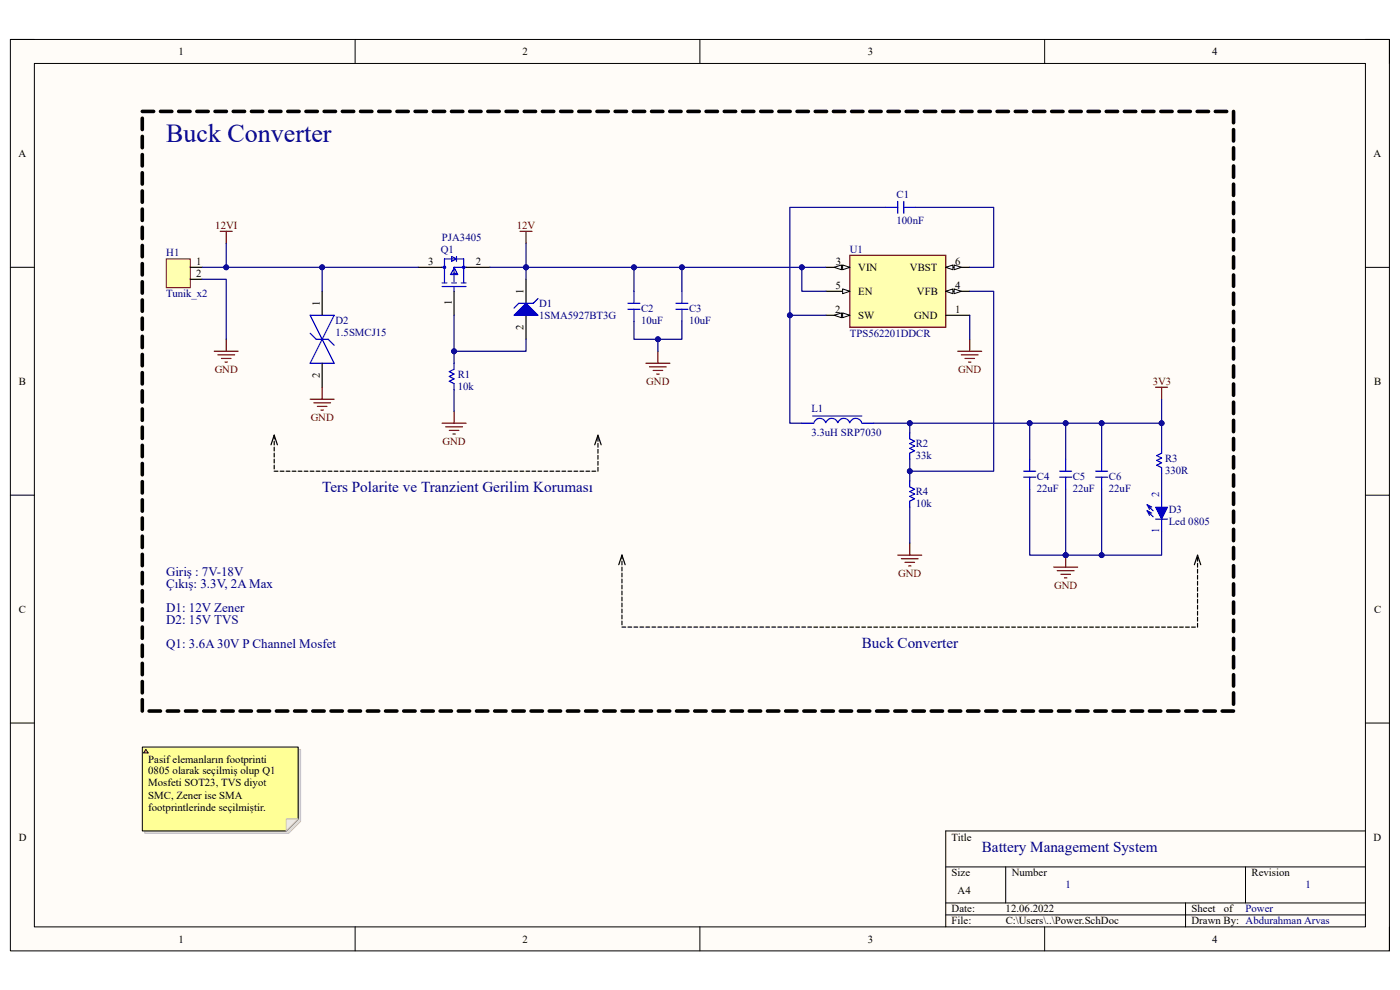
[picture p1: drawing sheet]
<svg xmlns="http://www.w3.org/2000/svg" width="297mm" height="210mm" viewBox="0 0 297 210" stroke-linecap="round" stroke-linejoin="round" font-family="sans-serif">
<path d="M2.2 8.4h292.6v193.3h-292.6z" fill-rule="evenodd" fill="#fffcf8"/>
<path d="M2.2 8.4h292.6v193.3h-292.6z" fill="none" stroke="#000" stroke-width=".21"/>
<path d="M7.3 13.5h282.4v183.1h-282.4z" fill-rule="evenodd" fill="#fffcf8"/>
<g fill="none" stroke="#000" stroke-width=".21">
<path d="M2.2 8.4h5.1M7.3 13.5h282.4v183.1h-282.4zM75.3 8.4v5.1M148.5 8.4v5.1M221.6 8.4v5.1M289.7 8.4h5.1v5.1M2.2 56.7h5.1M289.7 56.7h5.1M2.2 105h5.1M289.7 105.1h5.1M2.2 153.4h5.1M289.7 153.4h5.1"/>
<path d="M289.7 176.3h-89.1v20.3M75.3 196.6v5.1M148.5 196.6v5.1M200.6 183.9h89.1M200.6 191.5h89.1M200.6 194.1h89.1M213.4 183.9v7.6M221.6 196.6v5.1M251.5 191.5v5.1M264.2 183.9v7.6M294.8 196.6v5.1"/>
</g>
<path d="M180.3 54.2h20.3v15.2h-20.3z" fill-rule="evenodd" fill="#ffffb0"/>
<path d="M180.3 54.2h20.3v15.2h-20.3z" fill="none" stroke="#800000" stroke-width=".25"/>
<path d="M175.2 56.7h5.1" fill="none" stroke="#000" stroke-width=".25"/>
<path d="M178.8 56.2l1.5 .5-1.5 .5z" fill="#f8fcff"/>
<path d="M178.8 56.2l1.5 .5-1.5 .5z" fill="none" stroke="#000" stroke-width=".21"/>
<path d="M177 56.7l1.5-.5v1z" fill="#f8fcff"/>
<path d="M177 56.7l1.5-.5v1z" fill="none" stroke="#000" stroke-width=".21"/>
<path d="M175.2 61.8h5.1" fill="none" stroke="#000" stroke-width=".25"/>
<path d="M178.8 61.3l1.5 .5-1.5 .5z" fill="#f8fcff"/>
<path d="M178.8 61.3l1.5 .5-1.5 .5z" fill="none" stroke="#000" stroke-width=".21"/>
<path d="M175.2 66.9h5.1" fill="none" stroke="#000" stroke-width=".25"/>
<path d="M178.8 66.4l1.5 .5-1.5 .5z" fill="#f8fcff"/>
<path d="M178.8 66.4l1.5 .5-1.5 .5z" fill="none" stroke="#000" stroke-width=".21"/>
<path d="M177 66.9l1.5-.5v1z" fill="#f8fcff"/>
<path d="M177 66.9l1.5-.5v1z" fill="none" stroke="#000" stroke-width=".21"/>
<path d="M200.6 56.7h5.1" fill="none" stroke="#000" stroke-width=".25"/>
<path d="M200.6 56.7l1.6-.5v1z" fill="#f8fcff"/>
<path d="M200.6 56.7l1.6-.5v1z" fill="none" stroke="#000" stroke-width=".21"/>
<path d="M202.4 56.2l1.5 .5-1.5 .5z" fill="#f8fcff"/>
<path d="M202.4 56.2l1.5 .5-1.5 .5z" fill="none" stroke="#000" stroke-width=".21"/>
<path d="M200.6 61.8h5.1" fill="none" stroke="#000" stroke-width=".25"/>
<path d="M200.6 61.8l1.6-.5v1z" fill="#f8fcff"/>
<path d="M200.6 61.8l1.6-.5v1z" fill="none" stroke="#000" stroke-width=".21"/>
<path d="M202.4 61.3l1.5 .5-1.5 .5z" fill="#f8fcff"/>
<path d="M202.4 61.3l1.5 .5-1.5 .5z" fill="none" stroke="#000" stroke-width=".21"/>
<path d="M200.6 66.9h5.1" fill="none" stroke="#000" stroke-width=".25"/>
<path d="M46.7 49.1h2.6M48 49.1v2.5" fill="none" stroke="#800000" stroke-width=".25"/>
<path d="M35.3 54.9h5.1v6.1h-5.1z" fill-rule="evenodd" fill="#ffffb0"/>
<path d="M35.3 54.9h5.1v6.1h-5.1z" fill="none" stroke="#800000" stroke-width=".21"/>
<path d="M40.4 56.7h2.5M40.4 59.3h2.5M88.7 56.7h5.1M98.9 56.7h5.1M111.6 59.3v5M68.3 61.8v5.1M68.3 77.1v5M96.3 61.8v5.1M111.6 66.9v5.1" fill="none" stroke="#000" stroke-width=".25"/>
<path d="M45.5 74.5h5M46.2 75.3h3.6M47 76h2M47.7 76.8h.5M48 72v2.5M65.8 84.7h5.1M66.6 85.5h3.5M67.3 86.2h2.1M68.1 87h.5M68.3 82.1v2.6" fill="none" stroke="#800000" stroke-width=".25"/>
<g fill="none" stroke="#00f" stroke-width=".25">
<path d="M93.8 56.7h.5M95.8 54.4l1 .5-1 .5zM96.1 58h.7M96.3 56.7v3.1M96.3 56.7l.8 1.5h-1.5l.7-1.2M96.3 56.7h2.6M96.8 54.4v1M65.8 66.9h5.1l-5.1 10.2h5.1zM65.8 70.7l1.3 1.3h2.5l1.3 1.2M93.8 60.8h5.1M93.8 60h1M94.3 60v-5.1h4.1v5.1"/>
<path d="M95.8 60h1M96.3 60.8v1M97.9 60h1"/>
<circle cx="94.3" cy="56.7" r=".25"/>
<circle cx="98.4" cy="56.7" r=".25"/>
</g>
<path d="M111.6 64.3l2.5 2.6h-5z" fill="#00f"/>
<g fill="none" stroke="#00f" stroke-width=".25">
<path d="M187.9 44h2.6M190.5 42.7v2.6M191.7 42.7v2.6M191.7 44h2.6M96.3 77.1v1.2l-1 .5 1 .5-1 .6 1 .5-1 .5 1 .5v1.3M111.6 64.3l2.5 2.6h-5zM114.1 63.3l-1 1h-3l-1 1.1M170.1 89.8h2.6M172.4 88.3h10.4M172.7 89.7a1.3 1.3 0 0 1 1.2-1 1.3 1.3 0 0 1 1.3 1M175.2 89.7a1.3 1.3 0 0 1 1.3-.9 1.3 1.3 0 0 1 1.2 .9M177.8 89.7a1.29 1.29 0 0 1 1.2-1 1.29 1.29 0 0 1 1.2 1"/>
<path d="M180.3 89.7a1.3 1.3 0 0 1 1.3-1 1.3 1.3 0 0 1 1.2 1M182.8 89.8h2.6M193 91.8v1.3l1 .5-1 .5 1 .5-1 .5 1 .5-1 .5v1.3M217.2 100h2.5M218.5 97.4v2.6M193 102v1.3l1 .5-1 .5 1 .5-1 .5 1 .5-1 .5v1.3M217.2 101.2h2.5M218.5 101.2v2.6M243.4 107.1l1.2 1.3M243.4 107.1l.5 .9M243.4 107.1l.9 .5M243.4 108.4l1.2 1.2"/>
<path d="M243.4 108.4l.5 .9M243.4 108.4l.9 .4M246.4 105.1v2.5M246.4 110.1v2.6"/>
</g>
<g fill="none" stroke="#800000" stroke-width=".25">
<path d="M203.2 74.5h5.1M203.9 75.3h3.6M204.7 76h2M205.5 76.8h.5M205.7 72v2.5M93.8 89.8h5.1M94.6 90.5h3.5M95.3 91.3h2.1M96.1 92.1h.5M96.3 87.2v2.6M245.2 82.1h2.5M246.4 82.1v2.6"/>
<path d="M190.5 117.8h5M191.2 118.5h3.6M192 119.3h2M193 115.2v2.6M192.8 120.1h.5"/>
</g>
<path d="M245.2 107.6h2.5l-1.3 2.5z" fill="#00f"/>
<path d="M245.2 107.6h2.5l-1.3 2.5z" fill="none" stroke="#00f" stroke-width=".21"/>
<g fill="none" stroke="#00f" stroke-width=".25">
<path d="M133.2 65.6h2.6M133.2 64.3h2.6M134.5 61.8v2.5M134.5 65.6v2.6M143.4 65.6h2.5M143.4 64.3h2.5M144.7 61.8v2.5M144.7 65.6v2.6M224.8 100h2.6M226.1 97.4v2.6M232.4 100h2.6M233.7 97.4v2.6"/>
<path d="M246.4 94.9v1.2l-1 .5 1 .6-1 .5 1 .5-1 .5 1 .5v1.3M224.8 101.2h2.6M226.1 101.2v2.6M232.4 101.2h2.6M233.7 101.2v2.6M245.2 110.1h2.5"/>
</g>
<path d="M110.3 49.1h2.6M111.6 49.1v2.5M137 77.1h5.1M137.8 77.8h3.6M138.6 78.6h2M139.3 79.3h.5M139.6 74.5v2.6M226.1 117.8v2.5M223.5 120.3h5.1M224.3 121.1h3.6M225.1 121.8h2M225.8 122.6h.5" fill="none" stroke="#800000" stroke-width=".25"/>
<circle cx="226.1" cy="117.8" r=".51" fill="#000080"/>
<circle cx="226.1" cy="117.8" r=".51" fill="none" stroke="#000080" stroke-width=".21"/>
<g fill="none" stroke="#000" stroke-width=".76">
<path d="M30.2 25.1v2.4M30.2 28.9v2.4M30.2 32.8v2.4M30.2 36.6v2.5M30.2 23.6h2.4M34 23.6h2.5M37.9 23.6h2.4M41.8 23.6h2.4M45.6 23.6h2.4M49.5 23.6h2.4M53.3 23.6h2.4M57.2 23.6h2.4"/>
<path d="M61.1 23.6h2.4M64.9 23.6h2.4M68.8 23.6h2.4M72.6 23.6h2.4M76.5 23.6h2.4M80.3 23.6h2.5M84.2 23.6h2.4M88.1 23.6h2.4M91.9 23.6h2.4M95.8 23.6h2.4M99.6 23.6h2.4M103.5 23.6h2.4"/>
<path d="M107.4 23.6h2.4M111.2 23.6h2.4M115.1 23.6h2.4M118.9 23.6h2.4M122.8 23.6h2.4M126.6 23.6h2.5M130.5 23.6h2.4M134.4 23.6h2.4M138.2 23.6h2.4M142.1 23.6h2.4M145.9 23.6h2.5M149.8 23.6h2.4"/>
<path d="M153.7 23.6h2.4M157.5 23.6h2.4M161.4 23.6h2.4M165.2 23.6h2.4M169.1 23.6h2.4M173 23.6h2.4M176.8 23.6h2.4M180.7 23.6h2.4M184.5 23.6h2.4M188.4 23.6h2.4M192.2 23.6h2.4M196.1 23.6h2.4"/>
<path d="M200 23.6h2.4M203.8 23.6h2.4M207.7 23.6h2.4M211.5 23.6h2.4M215.4 23.6h2.4M219.3 23.6h2.4M223.1 23.6h2.4M227 23.6h2.4M230.8 23.6h2.4M234.7 23.6h2.4M238.5 23.6h2.5M242.4 23.6h2.4"/>
<path d="M246.3 23.6h2.4M250.1 23.6h2.4M254 23.6h2.4M257.8 23.6h2.4M261.7 23.6v2.4M261.7 27.5v2.4M261.7 31.3v2.5M261.7 35.2v2.4M261.7 39.1v2.4M30.2 40.5v2.4M30.2 44.4v2.4M30.2 48.2v2.4"/>
<path d="M30.2 52.1v2.4M30.2 55.9v2.4M30.2 59.8v2.4M261.7 42.9v2.4M261.7 46.8v2.4M261.7 50.6v2.4M261.7 54.5v2.4M261.7 58.3v2.4M30.2 63.6v2.4M30.2 67.5v2.4M30.2 71.3v2.4M30.2 75.2v2.4"/>
<path d="M30.2 79v2.5M261.7 62.2v2.4M261.7 66v2.5M261.7 69.9v2.4M261.7 73.7v2.5M261.7 77.6v2.4M30.2 82.9v2.4M30.2 86.8v2.4M30.2 90.6v2.4M30.2 94.5v2.4M30.2 98.3v2.4M261.7 81.5v2.4"/>
<path d="M261.7 85.3v2.4M261.7 89.2v2.4M261.7 93v2.4M261.7 96.9v2.4M30.2 102.2v2.4M30.2 106v2.4M30.2 109.9v2.4M30.2 113.7v2.4M30.2 117.6v2.4M261.7 100.7v2.4M261.7 104.6v2.4M261.7 108.4v2.4"/>
<path d="M261.7 112.3v2.4M261.7 116.2v2.4M30.2 121.4v2.5M30.2 125.3v2.4M30.2 129.2v2.4M30.2 133v2.4M30.2 136.9v2.4M261.7 120v2.4M261.7 123.9v2.4M261.7 127.7v2.4M261.7 131.6v2.4M261.7 135.4v2.4"/>
<path d="M261.7 139.3v2.4M30.2 140.7v2.4M30.2 144.6v2.4M30.2 148.4v2.4M31.6 150.8h2.4M35.5 150.8h2.4M39.3 150.8h2.5M43.2 150.8h2.4M47.1 150.8h2.4M50.9 150.8h2.4M54.8 150.8h2.4M58.6 150.8h2.5"/>
<path d="M62.5 150.8h2.4M66.4 150.8h2.4M70.2 150.8h2.4M74.1 150.8h2.4M77.9 150.8h2.4M81.8 150.8h2.4M85.7 150.8h2.4M89.5 150.8h2.4M93.4 150.8h2.4M97.2 150.8h2.4M101.1 150.8h2.4M104.9 150.8h2.5"/>
<path d="M108.8 150.8h2.4M112.7 150.8h2.4M116.5 150.8h2.4M120.4 150.8h2.4M124.2 150.8h2.4M128.1 150.8h2.4M132 150.8h2.4M135.8 150.8h2.4M139.7 150.8h2.4M143.5 150.8h2.4M147.4 150.8h2.4M151.2 150.8h2.5"/>
<path d="M155.1 150.8h2.4M159 150.8h2.4M162.8 150.8h2.4M166.7 150.8h2.4M170.5 150.8h2.5M174.4 150.8h2.4M178.3 150.8h2.4M182.1 150.8h2.4M186 150.8h2.4M189.8 150.8h2.4M193.7 150.8h2.4M197.5 150.8h2.5"/>
<path d="M201.4 150.8h2.4M205.3 150.8h2.4M209.1 150.8h2.4M213 150.8h2.4M216.8 150.8h2.5M220.7 150.8h2.4M224.6 150.8h2.4M228.4 150.8h2.4M232.3 150.8h2.4M236.1 150.8h2.4M240 150.8h2.4M243.9 150.8h2.4"/>
<path d="M247.7 150.8h2.4M251.6 150.8h2.4M255.4 150.8h2.4M259.3 150.8h2.4M261.7 143.1v2.4M261.7 147v2.4"/>
</g>
<g fill="none" stroke="#000" stroke-width=".25">
<path d="M58.2 92.3v.8M58.2 93.6v.8M58.2 94.9v.8M58.2 96.1v.8M58.2 97.4v.8M58.2 98.7v.8M58.2 100h.8M58.2 92.3l-.7 2.1M58.2 92.3l.6 2.1M59.4 100h.8M60.7 100h.8M62 100h.8"/>
<path d="M63.3 100h.8M64.5 100h.8M65.8 100h.8M67.1 100h.8M68.3 100h.8M69.6 100h.8M70.9 100h.8M72.2 100h.8M73.4 100h.8M74.7 100h.8M76 100h.8M77.3 100h.7"/>
<path d="M78.5 100h.8M79.8 100h.8M81.1 100h.8M82.3 100h.8M83.6 100h.8M84.9 100h.8M86.2 100h.8M87.4 100h.8M88.7 100h.8M90 100h.8M91.2 100h.8M92.5 100h.8"/>
<path d="M93.8 100h.8M95.1 100h.8M96.3 100h.8M97.6 100h.8M98.9 100h.8M100.1 100h.8M101.4 100h.8M102.7 100h.8M104 100h.8M105.2 100h.8M106.5 100h.8M107.8 100h.8"/>
<path d="M109.1 100h.7M110.3 100h.8M111.6 100h.8M112.9 100h.8M114.1 100h.8M115.4 100h.8M116.7 100h.8M118 100h.8M119.2 100h.8M120.5 100h.8M121.8 100h.8M123 100h.8"/>
<path d="M124.3 100h.8M125.6 100h.8M126.2 94.4l.7-2.1 .6 2.1M126.9 92.8v.8M126.9 94.1v.8M126.9 95.3v.8M126.9 96.6v.8M126.9 97.9v.8M126.9 99.2v.8M131.9 117.8v.8M131.9 119v.8M131.9 117.8l-.6 2"/>
<path d="M131.9 117.8l.7 2M253.4 119.8l.7-2 .6 2M254.1 118.2v.8M254.1 119.5v.8M131.9 120.3v.8M131.9 121.6v.8M131.9 122.9v.8M131.9 124.1v.8M131.9 125.4v.8M131.9 126.7v.8M131.9 127.9v.8M131.9 129.2v.8"/>
<path d="M131.9 130.5v.8M131.9 131.8v.8M131.9 133h.8M133.2 133h.8M134.5 133h.8M135.8 133h.8M137 133h.8M138.3 133h.8M139.6 133h.8M140.9 133h.7M142.1 133h.8M143.4 133h.8"/>
<path d="M144.7 133h.8M145.9 133h.8M147.2 133h.8M148.5 133h.8M149.8 133h.7M151 133h.8M152.3 133h.8M153.6 133h.8M154.8 133h.8M156.1 133h.8M157.4 133h.8M158.7 133h.8"/>
<path d="M159.9 133h.8M161.2 133h.8M162.5 133h.8M163.7 133h.8M165 133h.8M166.3 133h.8M167.6 133h.8M168.8 133h.8M170.1 133h.8M171.4 133h.8M172.7 133h.8M173.9 133h.8"/>
<path d="M175.2 133h.8M176.5 133h.8M177.7 133h.8M179 133h.8M180.3 133h.8M181.6 133h.8M182.8 133h.8M184.1 133h.8M185.4 133h.8M186.6 133h.8M187.9 133h.8M189.2 133h.8"/>
<path d="M190.5 133h.8M191.7 133h.8M193 133h.8M194.3 133h.8M195.5 133h.8M196.8 133h.8M198.1 133h.8M199.4 133h.8M200.6 133h.8M201.9 133h.8M203.2 133h.8M204.4 133h.9"/>
<path d="M205.7 133h.8M207 133h.8M208.3 133h.8M209.5 133h.8M210.8 133h.8M212.1 133h.8M213.4 133h.8M214.6 133h.8M215.9 133h.8M217.2 133h.8M218.5 133h.7M219.7 133h.8"/>
<path d="M221 133h.8M222.3 133h.8M223.5 133h.8M224.8 133h.8M226.1 133h.8M227.4 133h.7M228.6 133h.8M229.9 133h.8M231.2 133h.8M232.4 133h.8M233.7 133h.8M235 133h.8"/>
<path d="M236.3 133h.7M237.5 133h.8M238.8 133h.8M240.1 133h.8M241.3 133h.8M242.6 133h.8M243.9 133h.8M245.2 133h.8M246.4 133h.8M247.7 133h.8M249 133h.8M250.2 133h.8"/>
<path d="M251.5 133h.8M252.8 133h.8M254.1 120.8v.8M254.1 122.1v.8M254.1 123.3v.8M254.1 124.6v.8M254.1 125.9v.8M254.1 127.1v.8M254.1 128.4v.8M254.1 129.7v.8M254.1 131v.8M254.1 132.2v.8"/>
</g>
<path d="M48 51.6v5.1h-5.1" fill="none" stroke="#000080" stroke-width=".25"/>
<circle cx="48" cy="56.7" r=".51" fill="#000080"/>
<circle cx="48" cy="56.7" r=".51" fill="none" stroke="#000080" stroke-width=".21"/>
<path d="M42.9 59.3h5.1v12.7M48 56.7h40.7" fill="none" stroke="#000080" stroke-width=".25"/>
<circle cx="68.3" cy="56.7" r=".51" fill="#000080"/>
<circle cx="68.3" cy="56.7" r=".51" fill="none" stroke="#000080" stroke-width=".21"/>
<circle cx="48" cy="56.7" r=".51" fill="#000080"/>
<circle cx="48" cy="56.7" r=".51" fill="none" stroke="#000080" stroke-width=".21"/>
<path d="M104 56.7h7.6v2.6" fill="none" stroke="#000080" stroke-width=".25"/>
<circle cx="111.6" cy="56.7" r=".51" fill="#000080"/>
<circle cx="111.6" cy="56.7" r=".51" fill="none" stroke="#000080" stroke-width=".21"/>
<path d="M96.3 66.9v10.2" fill="none" stroke="#000080" stroke-width=".25"/>
<circle cx="96.3" cy="74.5" r=".51" fill="#000080"/>
<circle cx="96.3" cy="74.5" r=".51" fill="none" stroke="#000080" stroke-width=".21"/>
<path d="M111.6 72v2.5h-15.3" fill="none" stroke="#000080" stroke-width=".25"/>
<circle cx="96.3" cy="74.5" r=".51" fill="#000080"/>
<circle cx="96.3" cy="74.5" r=".51" fill="none" stroke="#000080" stroke-width=".21"/>
<path d="M170.1 56.7v5.1h5.1M96.3 82.7v4.5" fill="none" stroke="#000080" stroke-width=".25"/>
<circle cx="170.1" cy="56.7" r=".51" fill="#000080"/>
<circle cx="170.1" cy="56.7" r=".51" fill="none" stroke="#000080" stroke-width=".21"/>
<path d="M187.9 44h-20.3v22.9h7.6M194.3 44h16.5v12.7h-5.1" fill="none" stroke="#000080" stroke-width=".25"/>
<circle cx="167.6" cy="66.9" r=".51" fill="#000080"/>
<circle cx="167.6" cy="66.9" r=".51" fill="none" stroke="#000080" stroke-width=".21"/>
<path d="M68.3 56.7v5.1M205.7 66.9v5.1M246.4 100.5v4.6" fill="none" stroke="#000080" stroke-width=".25"/>
<circle cx="68.3" cy="56.7" r=".51" fill="#000080"/>
<circle cx="68.3" cy="56.7" r=".51" fill="none" stroke="#000080" stroke-width=".21"/>
<path d="M111.6 56.7h63.6" fill="none" stroke="#000080" stroke-width=".25"/>
<circle cx="111.6" cy="56.7" r=".51" fill="#000080"/>
<circle cx="111.6" cy="56.7" r=".51" fill="none" stroke="#000080" stroke-width=".21"/>
<circle cx="134.5" cy="56.7" r=".51" fill="#000080"/>
<circle cx="134.5" cy="56.7" r=".51" fill="none" stroke="#000080" stroke-width=".21"/>
<circle cx="144.7" cy="56.7" r=".51" fill="#000080"/>
<circle cx="144.7" cy="56.7" r=".51" fill="none" stroke="#000080" stroke-width=".21"/>
<circle cx="170.1" cy="56.7" r=".51" fill="#000080"/>
<circle cx="170.1" cy="56.7" r=".51" fill="none" stroke="#000080" stroke-width=".21"/>
<path d="M111.6 51.6v5.1" fill="none" stroke="#000080" stroke-width=".25"/>
<circle cx="111.6" cy="56.7" r=".51" fill="#000080"/>
<circle cx="111.6" cy="56.7" r=".51" fill="none" stroke="#000080" stroke-width=".21"/>
<path d="M134.5 56.7v5.1" fill="none" stroke="#000080" stroke-width=".25"/>
<circle cx="134.5" cy="56.7" r=".51" fill="#000080"/>
<circle cx="134.5" cy="56.7" r=".51" fill="none" stroke="#000080" stroke-width=".21"/>
<path d="M144.7 56.7v5.1" fill="none" stroke="#000080" stroke-width=".25"/>
<circle cx="144.7" cy="56.7" r=".51" fill="#000080"/>
<circle cx="144.7" cy="56.7" r=".51" fill="none" stroke="#000080" stroke-width=".21"/>
<path d="M134.5 68.2v3.8h5.1v2.5" fill="none" stroke="#000080" stroke-width=".25"/>
<circle cx="139.6" cy="72" r=".51" fill="#000080"/>
<circle cx="139.6" cy="72" r=".51" fill="none" stroke="#000080" stroke-width=".21"/>
<path d="M144.7 68.2v3.8h-5.1" fill="none" stroke="#000080" stroke-width=".25"/>
<circle cx="139.6" cy="72" r=".51" fill="#000080"/>
<circle cx="139.6" cy="72" r=".51" fill="none" stroke="#000080" stroke-width=".21"/>
<path d="M167.6 66.9v22.9h2.5" fill="none" stroke="#000080" stroke-width=".25"/>
<circle cx="167.6" cy="66.9" r=".51" fill="#000080"/>
<circle cx="167.6" cy="66.9" r=".51" fill="none" stroke="#000080" stroke-width=".21"/>
<path d="M185.4 89.8h7.6v2" fill="none" stroke="#000080" stroke-width=".25"/>
<circle cx="193" cy="89.8" r=".51" fill="#000080"/>
<circle cx="193" cy="89.8" r=".51" fill="none" stroke="#000080" stroke-width=".21"/>
<path d="M193 97.4v4.6M193 107.6v7.6" fill="none" stroke="#000080" stroke-width=".25"/>
<circle cx="193" cy="100" r=".51" fill="#000080"/>
<circle cx="193" cy="100" r=".51" fill="none" stroke="#000080" stroke-width=".21"/>
<path d="M193 89.8h25.5v7.6" fill="none" stroke="#000080" stroke-width=".25"/>
<circle cx="218.4" cy="89.8" r=".51" fill="#000080"/>
<circle cx="218.4" cy="89.8" r=".51" fill="none" stroke="#000080" stroke-width=".21"/>
<circle cx="193" cy="89.8" r=".51" fill="#000080"/>
<circle cx="193" cy="89.8" r=".51" fill="none" stroke="#000080" stroke-width=".21"/>
<path d="M218.5 89.8h27.9v5.1" fill="none" stroke="#000080" stroke-width=".25"/>
<circle cx="246.4" cy="89.8" r=".51" fill="#000080"/>
<circle cx="246.4" cy="89.8" r=".51" fill="none" stroke="#000080" stroke-width=".21"/>
<circle cx="233.7" cy="89.8" r=".51" fill="#000080"/>
<circle cx="233.7" cy="89.8" r=".51" fill="none" stroke="#000080" stroke-width=".21"/>
<circle cx="226.1" cy="89.8" r=".51" fill="#000080"/>
<circle cx="226.1" cy="89.8" r=".51" fill="none" stroke="#000080" stroke-width=".21"/>
<circle cx="218.4" cy="89.8" r=".51" fill="#000080"/>
<circle cx="218.4" cy="89.8" r=".51" fill="none" stroke="#000080" stroke-width=".21"/>
<path d="M226.1 89.8v7.6" fill="none" stroke="#000080" stroke-width=".25"/>
<circle cx="226.1" cy="89.8" r=".51" fill="#000080"/>
<circle cx="226.1" cy="89.8" r=".51" fill="none" stroke="#000080" stroke-width=".21"/>
<path d="M233.7 89.8v7.6" fill="none" stroke="#000080" stroke-width=".25"/>
<circle cx="233.7" cy="89.8" r=".51" fill="#000080"/>
<circle cx="233.7" cy="89.8" r=".51" fill="none" stroke="#000080" stroke-width=".21"/>
<path d="M246.4 112.7v5.1h-20.3" fill="none" stroke="#000080" stroke-width=".25"/>
<circle cx="233.7" cy="117.8" r=".51" fill="#000080"/>
<circle cx="233.7" cy="117.8" r=".51" fill="none" stroke="#000080" stroke-width=".21"/>
<circle cx="226.1" cy="117.8" r=".51" fill="#000080"/>
<circle cx="226.1" cy="117.8" r=".51" fill="none" stroke="#000080" stroke-width=".21"/>
<path d="M233.7 103.8v14" fill="none" stroke="#000080" stroke-width=".25"/>
<circle cx="233.7" cy="117.8" r=".51" fill="#000080"/>
<circle cx="233.7" cy="117.8" r=".51" fill="none" stroke="#000080" stroke-width=".21"/>
<path d="M226.1 103.8v14" fill="none" stroke="#000080" stroke-width=".25"/>
<circle cx="226.1" cy="117.8" r=".51" fill="#000080"/>
<circle cx="226.1" cy="117.8" r=".51" fill="none" stroke="#000080" stroke-width=".21"/>
<path d="M218.5 103.8v14h7.6" fill="none" stroke="#000080" stroke-width=".25"/>
<circle cx="226.1" cy="117.8" r=".51" fill="#000080"/>
<circle cx="226.1" cy="117.8" r=".51" fill="none" stroke="#000080" stroke-width=".21"/>
<path d="M205.7 61.8h5.1v38.2h-17.8" fill="none" stroke="#000080" stroke-width=".25"/>
<circle cx="193" cy="100" r=".51" fill="#000080"/>
<circle cx="193" cy="100" r=".51" fill="none" stroke="#000080" stroke-width=".21"/>
<path d="M246.4 84.7v5.1" fill="none" stroke="#000080" stroke-width=".25"/>
<circle cx="246.4" cy="89.8" r=".51" fill="#000080"/>
<circle cx="246.4" cy="89.8" r=".51" fill="none" stroke="#000080" stroke-width=".21"/>
<path d="M30.7 159h33.1v15.2l-2.6 2.6h-30.5z" fill-rule="evenodd" fill="#e0ddd7"/>
<path d="M30.7 159h33.1v15.2l-2.6 2.6h-30.5z" fill="none" stroke="#bfbdba" stroke-width=".21"/>
<path d="M30.2 158.5h33.1v15.2l-2.6 2.6h-30.5z" fill-rule="evenodd" fill="#ffff96"/>
<path d="M30.2 158.5h33.1v15.2l-2.6 2.6h-30.5z" fill="none" stroke="#000" stroke-width=".21"/>
<path d="M60.7 173.7h2.6l-2.6 2.6z" fill="#f2f0d8"/>
<path d="M60.7 173.7h2.6l-2.6 2.6z" fill="none" stroke="#bfbdba" stroke-width=".21"/>
<path d="M31 159l.5 .7h-1.1z" fill="#ffcc78"/>
<path d="M31 159l.5 .7h-1.1z" fill="none" stroke="#300" stroke-width=".21"/>
<text font-size="5.5" fill="#000080" x="35.3" y="30.1">Buck Converter</text>
<g font-size="3.2" fill="#000080">
<text x="68.3" y="104.3">Ters Polarite ve Tranzient Gerilim Koruması</text>
<text x="182.8" y="137.4">Buck Converter</text>
<text x="208.3" y="180.6">Battery Management System</text>
</g>
<g font-size="2.8" fill="#000080">
<text x="35.3" y="122.2">Giriş : 7V-18V</text>
<text x="35.3" y="124.8">Çıkış: 3.3V, 2A Max</text>
<text x="35.3" y="129.9">D1: 12V Zener</text>
<text x="35.3" y="132.4">D2: 15V TVS</text>
<text x="35.3" y="137.5">Q1: 3.6A 30V P Channel Mosfet</text>
</g>
<g font-size="2.3">
<text x="37.9" y="11.7">1</text>
<text x="110.9" y="11.7">2</text>
<text x="184.1" y="11.7">3</text>
<text x="257.1" y="11.7">4</text>
<text x="3.9" y="33.3">A</text>
<text x="291.4" y="33.3">A</text>
<text x="41.6" y="56.2">1</text>
<text x="41.6" y="58.7">2</text>
<text x="90.8" y="56.2">3</text>
<text x="100.9" y="56.2">2</text>
<text x="177.3" y="56.2">3</text>
<text x="182.1" y="57.4">VIN</text>
<text x="193" y="57.4">VBST</text>
<text x="202.6" y="56.2">6</text>
<text x="67.9" y="64.9" transform="rotate(-90 67.9 64.9)">1</text>
<text x="95.8" y="64.7" transform="rotate(-90 95.8 64.7)">1</text>
<text x="111.1" y="62.3" transform="rotate(-90 111.1 62.3)">1</text>
<text x="177.2" y="61.3">5</text>
<text x="182.1" y="62.6">EN</text>
<text x="194.5" y="62.6">VFB</text>
<text x="202.6" y="61.3">4</text>
<text x="111.1" y="70" transform="rotate(-90 111.1 70)">2</text>
<text x="177.2" y="66.4">2</text>
<text x="182.1" y="67.6">SW</text>
<text x="194" y="67.6">GND</text>
<text x="202.6" y="66.4">1</text>
<text x="4" y="81.6">B</text>
<text x="67.9" y="80.1" transform="rotate(-90 67.9 80.1)">2</text>
<text x="291.5" y="81.6">B</text>
<text x="4" y="130">C</text>
<text x="291.5" y="130">C</text>
<text x="31.5" y="161.8">Pasif elemanların footprinti</text>
<text x="31.5" y="164.3">0805 olarak seçilmiş olup Q1</text>
<text x="31.5" y="166.8">Mosfeti SOT23, TVS diyot</text>
<text x="31.5" y="169.4">SMC, Zener ise SMA</text>
<text x="31.5" y="172">footprintlerinde seçilmiştir.</text>
<text x="4" y="178.3">D</text>
<text x="201.9" y="178.3">Title</text>
<text x="291.4" y="178.3">D</text>
<text x="201.9" y="185.9">Size</text>
<text x="214.6" y="185.9">Number</text>
<text x="265.5" y="185.9">Revision</text>
<text x="203.2" y="189.7">A4</text>
<text x="201.9" y="193.5">Date:</text>
<text x="201.9" y="196.1">File:</text>
<text x="213.3" y="193.5">12.06.2022</text>
<text x="213.4" y="196.1">C:\Users\..\Power.SchDoc</text>
<text x="252.8" y="196.1">Drawn By: Abdurahman Arvas</text>
<text x="252.8" y="193.5">Sheet</text>
<text x="259.6" y="193.5">of</text>
<text x="37.9" y="199.9">1</text>
<text x="110.9" y="199.9">2</text>
<text x="184.1" y="199.9">3</text>
<text x="257.1" y="199.9">4</text>
</g>
<g font-size="2.3" fill="#000080">
<text x="190.2" y="42">C1</text>
<text x="190.2" y="47.5">100nF</text>
<text x="93.5" y="53.6">Q1</text>
<text x="93.8" y="51.1">PJA3405</text>
<text x="180.3" y="53.6">U1</text>
<text x="35.3" y="54.4">H1</text>
<text x="35.3" y="63.1">Tunik_x2</text>
<text x="114.4" y="65.1">D1</text>
<text x="71.2" y="68.7">D2</text>
<text x="71.2" y="71.2">1.5SMCJ15</text>
<text x="114.4" y="67.6">1SMA5927BT3G</text>
<text x="136" y="66.1">C2</text>
<text x="136" y="68.7">10uF</text>
<text x="146.2" y="66.1">C3</text>
<text x="146.2" y="68.7">10uF</text>
<text x="180.3" y="71.5">TPS562201DDCR</text>
<text x="97.1" y="80.1">R1</text>
<text x="97.1" y="82.6">10k</text>
<text x="172.1" y="87.5">L1</text>
<text x="172.1" y="92.6">3.3uH SRP7030</text>
<text x="194.3" y="94.9">R2</text>
<text x="194.3" y="97.4">33k</text>
<text x="220" y="101.7">C4</text>
<text x="227.6" y="101.7">C5</text>
<text x="235.2" y="101.7">C6</text>
<text x="247.2" y="97.9">R3</text>
<text x="247.2" y="100.5">330R</text>
<text x="194.3" y="105">R4</text>
<text x="194.3" y="107.6">10k</text>
<text x="220" y="104.3">22uF</text>
<text x="227.6" y="104.3">22uF</text>
<text x="235.2" y="104.3">22uF</text>
<text x="247.9" y="108.8">D3</text>
<text x="247.9" y="111.4">Led 0805</text>
<text x="226.1" y="188.5">1</text>
<text x="276.9" y="188.5">1</text>
<text x="264.2" y="193.5">Power</text>
</g>
<g font-size="2.3" fill="#800000">
<text x="45.7" y="48.6">12VI</text>
<text x="109.6" y="48.6">12V</text>
<text x="45.6" y="79.1">GND</text>
<text x="137.1" y="81.6">GND</text>
<text x="203.3" y="79.1">GND</text>
<text x="244.6" y="81.6">3V3</text>
<text x="65.9" y="89.3">GND</text>
<text x="93.9" y="94.4">GND</text>
<text x="190.5" y="122.3">GND</text>
<text x="223.6" y="124.9">GND</text>
</g>
<g font-size="2.3" fill="#00f">
<text x="245.9" y="105.5" transform="rotate(-90 245.9 105.5)">2</text>
<text x="245.9" y="113" transform="rotate(-90 245.9 113)">1</text>
</g>
</svg>
